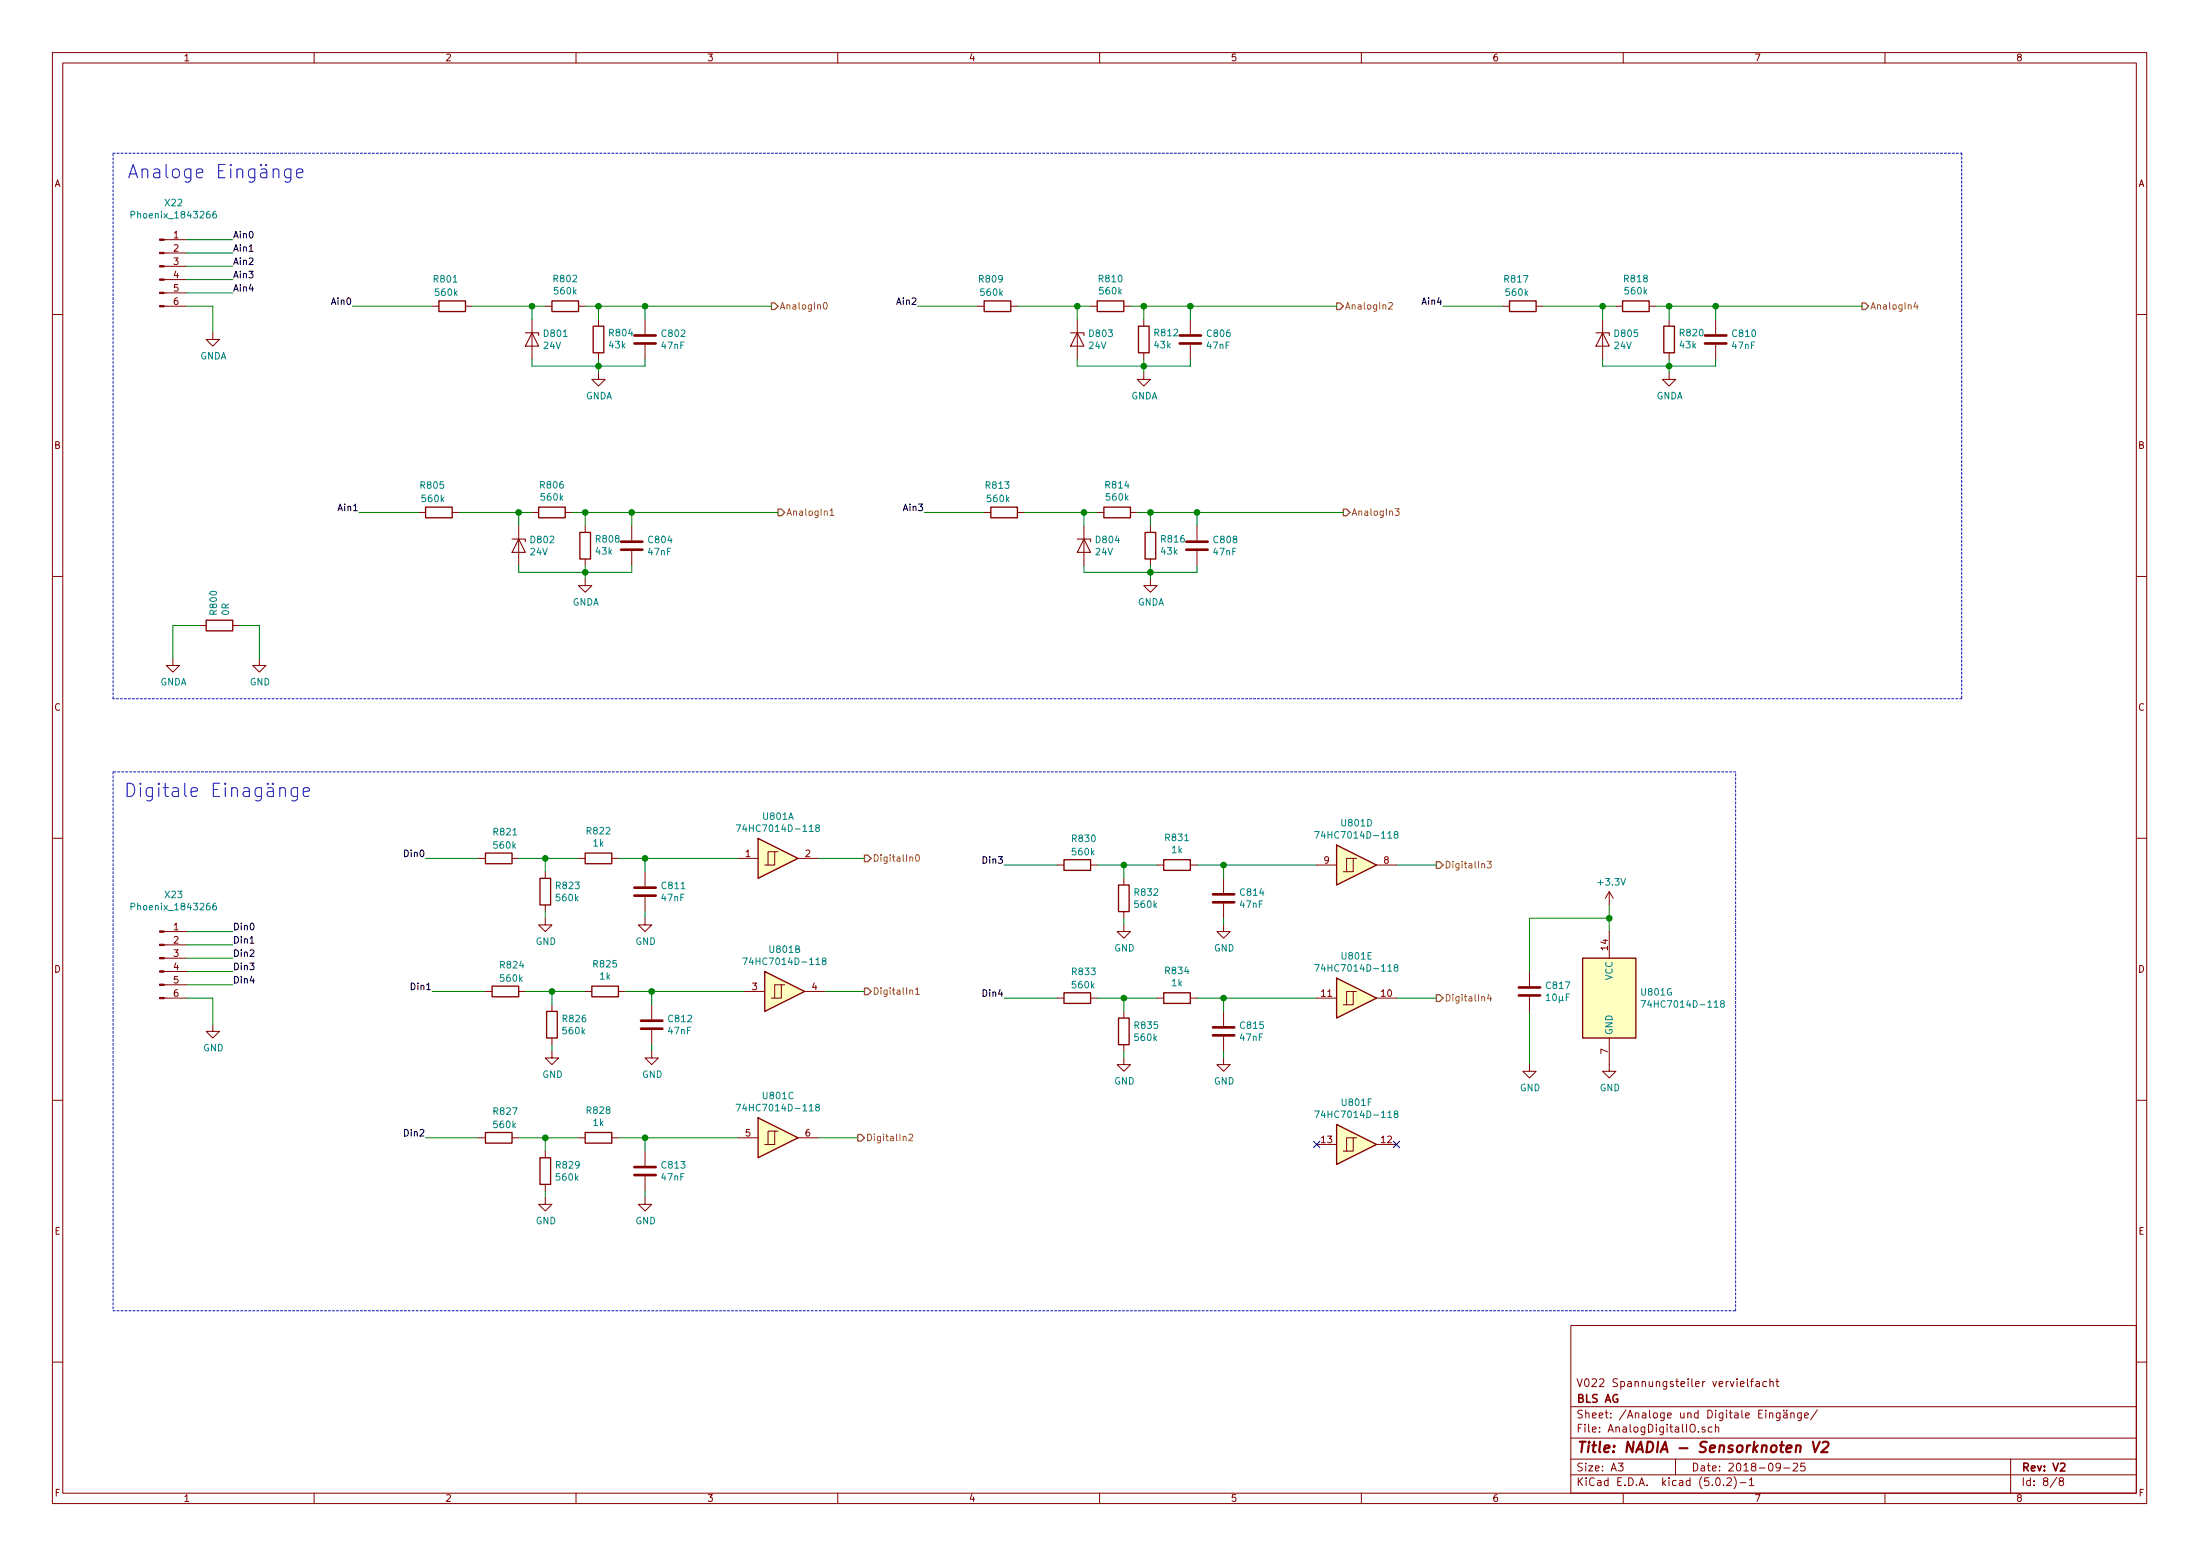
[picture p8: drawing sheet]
<svg xmlns="http://www.w3.org/2000/svg" width="420mm" height="297mm" viewBox="0 0 420 297" stroke-linecap="round" stroke-linejoin="round" font-family="sans-serif">
<g fill="none" stroke="#840000" stroke-width=".19">
<path d="M10 10h400v277h-400zM12 12h396v273.1h-396zM60 10v2M110 10v2M160 10v2M210 10v2M260 10v2M310 10v2M360 10v2M31.3 58.5h4.3M31.3 55.9h4.3M31.3 53.4h4.3"/>
<path d="M31.3 50.8h4.3M31.3 48.3h4.3M31.3 45.8h4.3M82.5 58.5h1.3M88.9 58.5h1.3M104.1 58.5h1.3M110.5 58.5h1.3M186.7 58.5h1.3M193 58.5h1.3M208.3 58.5h1.2M214.6 58.5h1.3M287 58.5h1.3"/>
<path d="M293.4 58.5h1.2M308.6 58.5h1.3M315 58.5h1.2M10 60h2M40.6 63.5v1.3h1.3l-1.3 1.3-1.2-1.3h1.2M101.6 61v7.6M114.3 71.2v1.2h1.3l-1.3 1.3-1.3-1.3h1.3M114.3 61v1.3M114.3 67.3v1.3M123.2 61v2.8M123.2 65.8v2.8M205.7 61v7.6"/>
<path d="M218.4 71.2v1.2h1.3l-1.3 1.3-1.2-1.3h1.2M218.4 61v1.3M218.4 67.3v1.3M227.3 61v2.8M227.3 65.8v2.8M306.1 61v7.6M318.8 71.2v1.2h1.2l-1.2 1.3-1.3-1.3h1.3M318.8 61v1.3M318.8 67.3v1.3M327.7 61v2.8M327.7 65.8v2.8M408 60h2"/>
<path d="M80 97.8h1.3M86.4 97.8h1.2M101.6 97.8h1.3M107.9 97.8h1.3M188 97.8h1.2M194.3 97.8h1.3M209.5 97.8h1.3M215.9 97.8h1.3M10 110h2M38.1 119.4h1.3M44.4 119.4h1.3M99.1 100.4v7.6"/>
<path d="M111.8 110.5v1.3h1.2l-1.2 1.3-1.3-1.3h1.3M111.8 100.4v1.2M111.8 106.7v1.3M120.6 100.4v2.8M120.6 105.2v2.8M207 100.4v7.6M219.7 110.5v1.3h1.3l-1.3 1.3-1.3-1.3h1.3M219.7 100.4v1.2M219.7 106.7v1.3M228.6 100.4v2.8M228.6 105.2v2.8M408 110h2"/>
<path d="M33 125.8v1.2h1.3l-1.3 1.3-1.3-1.3h1.3M49.5 125.8v1.2h1.3l-1.3 1.3-1.2-1.3h1.2M10 160h2M31.3 177.8h4.3M91.4 163.9h1.3M97.8 163.9h1.3M104.1 175.3v1.3h1.3l-1.3 1.2-1.2-1.2h1.2M104.1 166.4v1.3M104.1 172.8v1.2M110.5 163.9h1.3M116.8 163.9h1.3M123.2 175.3v1.3h1.3l-1.3 1.2-1.3-1.2h1.3"/>
<path d="M123.2 166.4v2.8M123.2 171.2v2.8M141 163.9h3.8M148 162.6h-1.3v2.5M148.6 162.6h-.6v2.5h-2M152.4 163.9h3.8M201.9 165.1h1.3M208.3 165.1h1.2M214.6 176.6v1.2h1.3l-1.3 1.3-1.2-1.3h1.2M214.6 167.7v1.2M214.6 174v1.3M221 165.1h1.2"/>
<path d="M227.3 165.1h1.3M233.7 176.6v1.2h1.2l-1.2 1.3-1.3-1.3h1.3M233.7 167.7v2.8M233.7 172.5v2.8M251.5 165.1h3.8M258.4 163.9h-1.2v2.5M259.1 163.9h-.7v2.5h-1.9M262.9 165.1h3.8M307.3 170.2l-.7 1.3M307.3 170.2v2.6M307.3 177.8v5.1M307.3 170.2l.8 1.3"/>
<path d="M408 160h2M31.3 190.5h4.3M31.3 188h4.3M31.3 185.5h4.3M31.3 182.9h4.3M31.3 180.4h4.3M40.6 195.6v1.3h1.3l-1.3 1.3-1.2-1.3h1.2M92.7 189.3h1.3M99.1 189.3h1.2M105.4 191.8v1.3M105.4 198.2v1.2M111.8 189.3h1.2"/>
<path d="M118.1 189.3h1.3M124.5 191.8v2.8M124.5 196.6v2.8M142.2 189.3h3.8M149.2 188h-1.2v2.5M149.9 188h-.7v2.5h-1.9M153.7 189.3h3.8M201.9 190.5h1.3M208.3 190.5h1.2M214.6 193.1v1.2M214.6 199.4v1.3M221 190.5h1.2"/>
<path d="M227.3 190.5h1.3M233.7 193.1v2.8M233.7 197.9v2.8M251.5 190.5h3.8M258.4 189.3h-1.2v2.5M259.1 189.3h-.7v2.5h-1.9M262.9 190.5h3.8M292.1 185.5v2.8M292.1 190.3v2.8M307.3 198.2v6.3h1.3l-1.3 1.3-1.2-1.3h1.2M10 210h2M91.4 217.2h1.3"/>
<path d="M97.8 217.2h1.3M104.1 219.7v1.3M105.4 200.7v1.3h1.3l-1.3 1.2-1.3-1.2h1.3M110.5 217.2h1.3M116.8 217.2h1.3M123.2 219.7v2.8M124.5 200.7v1.3h1.2l-1.2 1.2-1.3-1.2h1.3M141 217.2h3.8M148 215.9h-1.3v2.6M148.6 215.9h-.6v2.6h-2M152.4 217.2h3.8M214.6 202v1.2h1.3l-1.3 1.3-1.2-1.3h1.2"/>
<path d="M233.7 202v1.2h1.2l-1.2 1.3-1.3-1.3h1.3M251.5 218.5h3.8M258.4 217.2h-1.2v2.5M259.1 217.2h-.7v2.5h-1.9M262.9 218.5h3.8M292.1 203.2v1.3h1.3l-1.3 1.3-1.3-1.3h1.3M408 210h2M104.1 228.6v1.3h1.3l-1.3 1.3-1.2-1.3h1.2M104.1 226.1v1.3M123.2 228.6v1.3h1.3l-1.3 1.3-1.3-1.3h1.3M123.2 224.6v2.8M300 253h108v32.1h-108z"/>
<path d="M10 260h2M300 278.5h108M300 274.5h108M300 268.5h108M309 279.3h1l-.5 .6 .4 .1v.7l-.2 .1-.7-.1M320 278.5v3M324.4 273.3v.1M325.6 272.5l-.4-.1-.2 .2 .1 .2 .5 .2v.3h-.6M326.9 272.5l-.4-.1-.3 .3 .1 .6 .2 .1 .4-.1M327.6 272.5l.2-.1 .4 .1v.9M327.6 271.9v1.5M333.7 263.2v1.3l.3 .2"/>
<path d="M334.3 263.7h.6M334.9 263.2l-.4 .2v1.3M335.4 263.8h.5l.1 .9M336 264.1h-.5l-.2 .2 .2 .4 .5-.1M337.4 263.8l-.4-.1-.3 .3v.6l.3 .1 .4-.1M337.9 269.8l.3-.1 .3 .1 .1 .9M338 263.8l.2-.1 .4 .1 .1 .9M338 263.2v1.5M339.2 263.7h.5M339.4 263.2v1.3l.3 .2M340 269.7v1.2l-.4 .3-.3-.1M340 269.8l-.5-.1-.3 .3 .1 .6 .2 .1 .5-.1"/>
<path d="M340 279.9l-.2 .3h-.5l-.1-.3 .1-.5 .5-.1 .2 .2a1.19 1.19 0 0 1-.2 1.2l-.5 .1M340.7 269.8h.5l.1 .9M340.7 269.2v.2M341.2 269.2v.2M341.3 270.1h-.5a.29 .29 0 0 0-.2 .3 .29 .29 0 0 0 .2 .3l.5-.1M342 269.8l.2-.1 .4 .1v.9M342 269.7v1M342.5 279.5l.5-.2 .3 .2v.2l-.9 1.1h.9M344 269.7v1.2l-.3 .3-.3-.1M344 269.8l-.4-.1-.3 .3 .1 .6h.6M344.7 270.2l.7-.1-.1-.3-.4-.1-.2 .2v.7h.6M344.7 279.3h-.7l-.1 .7 .2-.1h.5l.2 .3-.1 .5-.3 .1-.5-.1"/>
<path d="M347.1 269.1l-1.3 2M384 278.5v6.6M408 260h2M60 285.1v1.9M110 285.1v1.9M160 285.1v1.9M210 285.1v1.9M260 285.1v1.9M300 281.5h108M310 285.1v1.9M327.8 282.3l.2-.2a.86 .86 0 0 1 .2 1.5 .79 .79 0 0 1-.4-1.3zM329.2 283.5v.1"/>
<path d="M329.8 282.3l.6-.2 .2 .2 .1 .2-1 1.1h1M331.2 281.9a1.71 1.71 0 0 1 0 2.3M332.3 283h1.2M334.1 282.5l.4-.4v1.5M334.1 283.6h.8M340.7 280.2h1.1M360 285.1v1.9M392.8 282l-1.3 2M393.5 282.7l-.3-.3 .3-.3h.3l.3 .3-.1 .2-.6 .2-.2 .2 .1 .5 .2 .1h.3l.3-.3v-.3l-.3-.3"/>
</g>
<path d="M393.5 279.5l.6-.2 .2 .2 .1 .2-1 1.1h1" fill="none" stroke="#840000" stroke-width=".3"/>
<path d="M343.1 276.1l.3-.2 .4 .1v1.2M346.2 275.2l.4 2 .9-2M348.1 275.4l.3-.2h.5l.2 .2 .1 .4-.1 .3-1.3 1.1h1.2" fill="none" stroke="#840000" stroke-width=".41"/>
<g fill="#840000" stroke="#840000" stroke-width=".19">
<path d="M30.5 58.3h.8v.3h-.8z"/>
<path d="M30.5 55.8h.8v.2h-.8z"/>
<path d="M30.5 53.2h.8v.3h-.8z"/>
<path d="M30.5 50.7h.8v.3h-.8z"/>
<path d="M30.5 48.2h.8v.2h-.8z"/>
<path d="M30.5 45.6h.8v.3h-.8z"/>
<path d="M30.5 190.4h.8v.3h-.8z"/>
<path d="M30.5 187.9h.8v.2h-.8z"/>
<path d="M30.5 185.3h.8v.3h-.8z"/>
<path d="M30.5 182.8h.8v.2h-.8z"/>
<path d="M30.5 180.2h.8v.3h-.8z"/>
<path d="M30.5 177.7h.8v.3h-.8z"/>
</g>
<g fill="none" stroke="#008484" stroke-width=".19">
<path d="M25 41h.6l.2-.2-.1-.3-.7-.2v1.3M41.2 40.3l-.3 .1a.87 .87 0 0 0 0 1.2l.4-.1v-.5l-.4-.2-.3 .3M140.6 157.5h.9l-.6 1.2M156 158l-.2-.1v-.3l.2-.1h.4v.4l-.5 .2-.1 .2v.2l.2 .2h.4l.1-.2-.1-.4-.1-.1M251.1 158.7h.8l-.5 1.3M266.5 159.3l-.2-.1v-.3l.2-.2 .4 .1v.4l-.5 .1-.1 .2v.3l.2 .2h.4l.1-.2-.1-.4-.1-.1M25 173.1l.6-.1 .2-.1-.1-.3-.7-.2v1.3M41.2 172.4l-.3 .1a.87 .87 0 0 0 0 1.2l.4-.1v-.6l-.4-.1-.3 .3M141.9 182.9h.8l-.5 1.2M157.3 183.4l-.2-.1v-.3l.2-.1h.4v.4l-.5 .2-.2 .2v.2l.3 .2h.4l.1-.2-.1-.4-.2-.1M251.1 184.1h.8l-.5 1.3M266.5 184.7l-.2-.1v-.3l.2-.2 .4 .1v.4l-.5 .1-.1 .2v.3l.2 .2h.4l.1-.2-.1-.4-.1-.1"/>
<path d="M313.4 191h.9l-.6 1.3M328.8 191.6l-.1-.1v-.4l.1-.1 .4 .1 .1 .4-.6 .1-.1 .2v.3l.2 .2 .4-.1 .1-.1v-.4l-.2-.1M140.6 210.8h.9l-.6 1.3M156 211.4l-.2-.2v-.3l.2-.1 .4 .1v.3l-.5 .2-.1 .2v.2l.2 .3 .4-.1 .1-.2-.1-.3-.1-.1M251.1 212.1h.8l-.5 1.2M266.5 212.6l-.2-.1v-.3l.2-.1 .4 .1v.3l-.5 .2-.1 .2v.2l.2 .2h.4l.1-.2-.1-.4-.1-.1"/>
</g>
<g fill="none" stroke="#008400" stroke-width=".19">
<path d="M35.6 58.5h5v5M35.6 45.8h8.8M35.6 48.3h8.8M35.6 50.8h8.8M35.6 53.4h8.8M35.6 55.9h8.8M67.3 58.5h15.2M90.2 58.5h13.9M101.6 58.5v2.5M111.8 58.5h35.5M114.3 58.5v2.5M123.2 58.5v2.5"/>
<path d="M175.3 58.5h11.4M194.3 58.5h14M205.7 58.5v2.5M215.9 58.5h39.4M218.4 58.5v2.5M227.3 58.5v2.5M275.6 58.5h11.4M294.6 58.5h14M306.1 58.5v2.5M316.2 58.5h39.4M318.8 58.5v2.5M327.7 58.5v2.5"/>
<path d="M101.6 68.6v1.3h21.6v-1.3M114.3 68.6v2.6M205.7 68.6v1.3h21.6v-1.3M218.4 68.6v2.6M306.1 68.6v1.3h21.6v-1.3M318.8 68.6v2.6M68.6 97.8h11.4M87.6 97.8h14M99.1 97.8v2.6M109.2 97.8h39.4M111.8 97.8v2.6M120.6 97.8v2.6"/>
<path d="M176.5 97.8h11.5M195.6 97.8h13.9M207 97.8v2.6M217.2 97.8h39.3M219.7 97.8v2.6M228.6 97.8v2.6M38.1 119.4h-5.1v6.4M45.7 119.4h3.8v6.4M99.1 108v1.3h21.5v-1.3M111.8 108v2.5M207 108v1.3h21.6v-1.3M219.7 108v2.5"/>
<path d="M35.6 177.8h8.8M81.3 163.9h10.1M99.1 163.9h11.4M104.1 163.9v2.5M104.1 174v1.3M118.1 163.9h22.9M123.2 163.9v2.5M123.2 174v1.3M156.2 163.9h8.9M191.8 165.1h10.1M209.5 165.1h11.5M214.6 165.1v2.6"/>
<path d="M214.6 175.3v1.3M228.6 165.1h22.9M233.7 165.1v2.6M233.7 175.3v1.3M266.7 165.1h7.6M307.3 175.3h-15.2v10.2M307.3 172.8v5M35.6 190.5h5v5.1M35.6 188h8.8M35.6 185.5h8.8M35.6 182.9h8.8M35.6 180.4h8.8"/>
<path d="M82.5 189.3h10.2M100.3 189.3h11.5M105.4 189.3v2.5M105.4 199.4v1.3M119.4 189.3h22.8M124.5 189.3v2.5M124.5 199.4v1.3M157.5 189.3h7.6M191.8 190.5h10.1M209.5 190.5h11.5M214.6 190.5v2.6M228.6 190.5h22.9"/>
<path d="M233.7 190.5v2.6M266.7 190.5h7.6M292.1 193.1v10.1M81.3 217.2h10.1M99.1 217.2h11.4M104.1 217.2v2.5M118.1 217.2h22.9M123.2 217.2v2.5M156.2 217.2h7.6M214.6 200.7v1.3M233.7 200.7v1.3M104.1 227.4v1.2"/>
<path d="M123.2 227.4v1.2"/>
</g>
<path d="M47.6 48h.7M47.8 180h.7" fill="none" stroke="#000" stroke-width=".19"/>
<path d="M21.6 29.2h353M374.6 29.2v104.2M21.6 133.4v-104.2M374.6 133.4h-353M21.6 147.4v102.8M331.5 147.4h-309.9M21.6 250.2h309.9M331.5 250.2v-102.8" fill="none" stroke="#0000c2" stroke-width=".19" stroke-dasharray=".4 .4"/>
<path d="M24.6 33.9l.8-2.5 .9 2.5M24.8 33.2h1.2M56.6 33.1l1.2-.2-.1-.5-.7-.2-.4 .4v1l.2 .2 .2 .1 .7-.1M24.3 149.5a1.34 1.34 0 0 1 1.4 .8 1.34 1.34 0 0 1-.5 1.6l-.9 .2zM26.8 149.5l-.1 .1 .1 .1 .1-.1-.1-.1v.2M26.8 150.4v1.7M57.9 151.2l1.2-.2-.1-.5-.7-.1-.4 .3v1l.1 .2 .3 .2 .7-.2" fill="none" stroke="#0000c2" stroke-width=".19"/>
<g fill="none" stroke="#848400" stroke-width=".19">
<path d="M157.4 57.9l.2-.2a.67 .67 0 0 1 .4 .7 .67 .67 0 0 1-.4 .6l-.3-.5zM265.2 57.9l.5-.2 .2 .4-.7 .9h.7M365.8 57.7l-.3 .9h.8M366.1 58.2v.8M158.5 97.5l.4-.4v1.3M158.5 98.4h.8M266.4 97.1h.8l-.4 .5 .3 .1 .1 .5-.2 .2-.6-.1M175 163.3l.2-.1a.67 .67 0 0 1 .4 .6 .67 .67 0 0 1-.4 .6l-.3-.5zM284 164.4h.8l-.4 .5 .3 .1 .1 .5-.2 .2-.6-.1M173.8 189.1l.1-.1h.3l.1 .8M174.9 188.9l.3-.3v1.2M174.9 189.8h.7"/>
<path d="M284.4 189.8l-.3 .9h.8M284.7 190.3v.8M173.6 216.6l.5-.1 .2 .4-.8 .9h.8"/>
</g>
<path d="M147.3 57.8h.7l.6 .7-.6 .6h-.7zM255.3 57.8h.6l.6 .7-.6 .6h-.6zM355.6 57.8h.6l.7 .7-.7 .6h-.6zM148.6 97.2h.6l.7 .6-.7 .7h-.6zM256.5 97.2h.7l.6 .6-.6 .7h-.7zM165.1 163.2h.6l.7 .7-.7 .6h-.6zM274.3 164.5h.7l.6 .6-.6 .7h-.7zM165.1 188.6h.6l.7 .7-.7 .6h-.6zM274.3 189.9h.7l.6 .6-.6 .7h-.7zM163.8 216.6h.7l.6 .6-.6 .6h-.7z" fill="none" stroke="#848400" stroke-width=".25"/>
<g fill="none" stroke="#840000" stroke-width=".25">
<path d="M83.8 57.4h5.1v2.1h-5.1zM105.4 57.4h5.1v2.1h-5.1zM188 57.4h5v2.1h-5zM209.5 57.4h5.1v2.1h-5.1zM288.3 57.4h5.1v2.1h-5.1zM309.9 57.4h5.1v2.1h-5.1zM113.3 62.3h2v5h-2zM217.4 62.3h2.1v5h-2.1zM317.8 62.3h2v5h-2zM81.3 96.8h5.1v2h-5.1zM102.9 96.8h5v2h-5zM189.2 96.8h5.1v2h-5.1z"/>
<path d="M210.8 96.8h5.1v2h-5.1zM39.4 118.4h5v2h-5zM110.7 101.6h2.1v5.1h-2.1zM218.7 101.6h2v5.1h-2zM92.7 162.9h5.1v2h-5.1zM103.1 167.7h2.1v5.1h-2.1zM111.8 162.9h5v2h-5zM144.8 160.1l7.6 3.8-7.6 3.8zM203.2 164.1h5.1v2.1h-5.1zM213.6 168.9h2v5.1h-2zM222.2 164.1h5.1v2.1h-5.1zM255.3 161.3l7.6 3.8-7.6 3.8z"/>
<path d="M94 188.3h5.1v2h-5.1zM104.4 193.1h2v5.1h-2zM113 188.3h5.1v2h-5.1zM146 185.5l7.7 3.8-7.7 3.8zM203.2 189.5h5.1v2.1h-5.1zM213.6 194.3h2v5.1h-2zM222.2 189.5h5.1v2.1h-5.1zM255.3 186.7l7.6 3.8-7.6 3.8zM302.3 182.9h10.1v15.3h-10.1zM92.7 216.2h5.1v2h-5.1zM111.8 216.2h5v2h-5zM144.8 213.4l7.6 3.8-7.6 3.8z"/>
<path d="M255.3 214.7l7.6 3.8-7.6 3.8zM103.1 221h2.1v5.1h-2.1z"/>
</g>
<path d="M100.3 63.5h2.6v.5M101.6 63.5l1.3 2.6h-2.6zM204.5 63.5h2.5v.5M205.7 63.5l1.3 2.6h-2.5zM304.8 63.5h2.5v.5M306.1 63.5l1.2 2.6h-2.5zM97.8 102.9h2.5v.5M99.1 102.9l1.2 2.5h-2.5zM205.7 102.9h2.6v.5M207 102.9l1.3 2.5h-2.6z" fill="none" stroke="#840000" stroke-width=".2"/>
<g fill="#008400" stroke="#008400" stroke-width=".25">
<circle cx="101.6" cy="58.5" r=".51"/>
<circle cx="123.2" cy="58.5" r=".51"/>
<circle cx="114.3" cy="69.9" r=".51"/>
<circle cx="114.3" cy="58.5" r=".51"/>
<circle cx="99.1" cy="97.8" r=".51"/>
<circle cx="120.7" cy="97.8" r=".51"/>
<circle cx="111.8" cy="109.3" r=".51"/>
<circle cx="111.8" cy="97.8" r=".51"/>
<circle cx="205.7" cy="58.5" r=".51"/>
<circle cx="227.3" cy="58.5" r=".51"/>
<circle cx="218.4" cy="69.9" r=".51"/>
<circle cx="218.4" cy="58.5" r=".51"/>
<circle cx="207" cy="97.8" r=".51"/>
<circle cx="228.6" cy="97.8" r=".51"/>
<circle cx="219.7" cy="109.3" r=".51"/>
<circle cx="219.7" cy="97.8" r=".51"/>
<circle cx="306.1" cy="58.5" r=".51"/>
<circle cx="327.7" cy="58.5" r=".51"/>
<circle cx="318.8" cy="69.9" r=".51"/>
<circle cx="318.8" cy="58.5" r=".51"/>
<circle cx="214.6" cy="190.5" r=".51"/>
<circle cx="233.7" cy="190.5" r=".51"/>
<circle cx="214.6" cy="165.1" r=".51"/>
<circle cx="233.7" cy="165.1" r=".51"/>
<circle cx="104.1" cy="217.2" r=".51"/>
<circle cx="123.2" cy="217.2" r=".51"/>
<circle cx="105.4" cy="189.3" r=".51"/>
<circle cx="124.5" cy="189.3" r=".51"/>
<circle cx="104.1" cy="163.9" r=".51"/>
<circle cx="123.2" cy="163.9" r=".51"/>
<circle cx="307.3" cy="175.3" r=".51"/>
</g>
<g fill="none" stroke="#840000" stroke-width=".51">
<path d="M121.2 65.6h4M121.2 64h4M225.3 65.6h4.1M225.3 64h4.1M325.6 65.6h4.1M325.6 64h4.1M118.6 104.9h4.1M118.6 103.4h4.1M226.6 104.9h4M226.6 103.4h4M121.2 171h4M121.2 169.5h4"/>
<path d="M231.6 172.2h4.1M231.6 170.7h4.1M122.4 196.4h4.1M122.4 194.9h4.1M231.6 197.6h4.1M231.6 196.1h4.1M290.1 190h4M290.1 188.5h4M121.2 224.3h4M121.2 222.8h4"/>
</g>
<g fill="#ffffc2" stroke="#ffffc2" stroke-width=".19">
<path d="M255.3 214.7l7.6 3.8-7.6 3.8z"/>
<path d="M255.3 186.7l7.6 3.8-7.6 3.8z"/>
<path d="M255.3 161.3l7.6 3.8-7.6 3.8z"/>
<path d="M144.8 213.4l7.6 3.8-7.6 3.8z"/>
<path d="M146 185.5l7.7 3.8-7.7 3.8z"/>
<path d="M302.3 182.9h10.1v15.3h-10.1z"/>
<path d="M144.8 160.1l7.6 3.8-7.6 3.8z"/>
</g>
<path d="M250.9 217.9l1.2 1.2M252.1 217.9l-1.2 1.2M266.1 217.9l1.2 1.2M267.3 217.9l-1.2 1.2" fill="none" stroke="#000084" stroke-width=".19"/>
<g font-size="3.5" fill="#0000c2">
<text x="27.6" y="34.1">Analoge Eingänge</text>
<text x="28" y="152.2">Digitale Einagänge</text>
</g>
<text font-size="2.8" fill="#840000" x="301" y="277.3">Title: NADIA - Sensorknoten V2</text>
<g font-size="2.1" fill="#840000">
<text x="301" y="267.8">BLS AG</text>
<text x="301" y="264.8">V022 Spannungsteiler vervielfacht</text>
<text x="301" y="273.5">File: AnalogDigitalIO.sch</text>
<text x="301" y="270.8">Sheet: /Analoge und Digitale Eingänge/</text>
<text x="301" y="280.9">Size: A3</text>
<text x="323" y="280.9">Date: 2018-09-25</text>
<text x="386" y="280.9">Rev: V2</text>
<text x="301" y="283.7">KiCad E.D.A. kicad (5.0.2)-1</text>
<text x="386" y="283.7">Id: 8/8</text>
</g>
<g font-size="1.8" fill="#840000">
<text x="35" y="11.7">1</text>
<text x="85" y="11.7">2</text>
<text x="135" y="11.7">3</text>
<text x="185" y="11.7">4</text>
<text x="235" y="11.7">5</text>
<text x="285" y="11.7">6</text>
<text x="335" y="11.7">7</text>
<text x="385" y="11.7">8</text>
<text x="10.4" y="35.7">A</text>
<text x="408.4" y="35.7">A</text>
<text x="33.2" y="45.5">1</text>
<text x="33.2" y="48">2</text>
<text x="33.2" y="50.6">3</text>
<text x="33.2" y="53.1">4</text>
<text x="33.2" y="55.7">5</text>
<text x="33.2" y="58.2">6</text>
<text x="10.4" y="85.7">B</text>
<text x="408.4" y="85.7">B</text>
<text x="10.4" y="135.7">C</text>
<text x="408.4" y="135.7">C</text>
<text x="142.4" y="163.6">1</text>
<text x="153.8" y="163.6">2</text>
<text x="252.9" y="164.9">9</text>
<text x="264.3" y="164.9">8</text>
<text x="33.2" y="177.6">1</text>
<text x="10.4" y="185.7">D</text>
<text x="33.2" y="180.1">2</text>
<text x="33.2" y="182.7">3</text>
<text x="33.2" y="185.2">4</text>
<text x="307.1" y="181.3" transform="rotate(-90 307.1 181.3)">14</text>
<text x="408.4" y="185.7">D</text>
<text x="33.2" y="187.7">5</text>
<text x="33.2" y="190.3">6</text>
<text x="143.7" y="189">3</text>
<text x="155.1" y="189">4</text>
<text x="252.4" y="190.3">11</text>
<text x="263.8" y="190.3">10</text>
<text x="307.1" y="201.2" transform="rotate(-90 307.1 201.2)">7</text>
<text x="142.4" y="217">5</text>
<text x="153.8" y="217">6</text>
<text x="252.4" y="218.2">13</text>
<text x="263.8" y="218.2">12</text>
<text x="10.4" y="235.7">E</text>
<text x="408.4" y="235.7">E</text>
<text x="10.5" y="285.7">F</text>
<text x="35" y="286.7">1</text>
<text x="85" y="286.7">2</text>
<text x="135" y="286.7">3</text>
<text x="185" y="286.7">4</text>
<text x="235" y="286.7">5</text>
<text x="285" y="286.7">6</text>
<text x="335" y="286.7">7</text>
<text x="385" y="286.7">8</text>
<text x="408.5" y="285.7">F</text>
</g>
<g font-size="1.8" fill="#008484">
<text x="25.8" y="41.7">Phoenix_1843266</text>
<text x="31.6" y="39.4">X22</text>
<text x="83" y="53.9">R801</text>
<text x="105.8" y="53.9">R802</text>
<text x="187.1" y="53.9">R809</text>
<text x="210" y="53.9">R810</text>
<text x="287.5" y="53.9">R817</text>
<text x="310.3" y="53.9">R818</text>
<text x="83.3" y="56.5">560k</text>
<text x="106" y="56.2">560k</text>
<text x="187.4" y="56.5">560k</text>
<text x="210.1" y="56.2">560k</text>
<text x="287.7" y="56.5">560k</text>
<text x="310.5" y="56.2">560k</text>
<text x="104" y="64.3">D801</text>
<text x="116.5" y="64.2">R804</text>
<text x="126.5" y="64.3">C802</text>
<text x="208.2" y="64.3">D803</text>
<text x="220.6" y="64.2">R812</text>
<text x="230.7" y="64.3">C806</text>
<text x="308.5" y="64.3">D805</text>
<text x="321" y="64.2">R820</text>
<text x="331" y="64.3">C810</text>
<text x="38.2" y="68.6">GNDA</text>
<text x="103.9" y="66.6">24V</text>
<text x="116.4" y="66.5">43k</text>
<text x="126.4" y="66.6">47nF</text>
<text x="208" y="66.6">24V</text>
<text x="220.5" y="66.5">43k</text>
<text x="230.6" y="66.6">47nF</text>
<text x="308.3" y="66.6">24V</text>
<text x="320.9" y="66.5">43k</text>
<text x="330.9" y="66.6">47nF</text>
<text x="111.8" y="76.2">GNDA</text>
<text x="216" y="76.2">GNDA</text>
<text x="316.3" y="76.2">GNDA</text>
<text x="80.4" y="93.3">R805</text>
<text x="80.7" y="95.8">560k</text>
<text x="103.3" y="93.3">R806</text>
<text x="103.5" y="95.6">560k</text>
<text x="188.4" y="93.3">R813</text>
<text x="188.7" y="95.8">560k</text>
<text x="211.3" y="93.3">R814</text>
<text x="211.4" y="95.6">560k</text>
<text x="101.3" y="106">24V</text>
<text x="101.5" y="103.7">D802</text>
<text x="113.9" y="105.9">43k</text>
<text x="113.9" y="103.6">R808</text>
<text x="123.9" y="106">47nF</text>
<text x="124" y="103.7">C804</text>
<text x="209.3" y="106">24V</text>
<text x="209.4" y="103.7">D804</text>
<text x="221.8" y="105.9">43k</text>
<text x="221.9" y="103.6">R816</text>
<text x="231.9" y="106">47nF</text>
<text x="231.9" y="103.7">C808</text>
<text x="41.4" y="117.2" transform="rotate(-90 41.4 117.2)">R800</text>
<text x="43.7" y="117.4" transform="rotate(-90 43.7 117.4)">0R</text>
<text x="109.3" y="115.6">GNDA</text>
<text x="217.2" y="115.6">GNDA</text>
<text x="30.6" y="130.8">GNDA</text>
<text x="47.7" y="130.8">GND</text>
<text x="94.4" y="159.5">R821</text>
<text x="112.2" y="159.3">R822</text>
<text x="113.3" y="161.6">1k</text>
<text x="142" y="158.8">74HC7014D-118</text>
<text x="145.8" y="156.5">U801A</text>
<text x="204.9" y="160.7">R830</text>
<text x="222.7" y="160.6">R831</text>
<text x="252.5" y="160.1">74HC7014D-118</text>
<text x="256.3" y="157.8">U801D</text>
<text x="94.4" y="162">560k</text>
<text x="204.9" y="163.3">560k</text>
<text x="223.8" y="162.9">1k</text>
<text x="25.8" y="173.8">Phoenix_1843266</text>
<text x="31.6" y="171.5">X23</text>
<text x="106.3" y="169.7">R823</text>
<text x="106.3" y="172">560k</text>
<text x="126.4" y="172">47nF</text>
<text x="126.5" y="169.7">C811</text>
<text x="216.8" y="171">R832</text>
<text x="216.8" y="173.3">560k</text>
<text x="236.9" y="173.3">47nF</text>
<text x="237" y="171">C814</text>
<text x="305.4" y="169">+3.3V</text>
<text x="95.7" y="184.9">R824</text>
<text x="102.3" y="180.4">GND</text>
<text x="113.5" y="184.7">R825</text>
<text x="121.4" y="180.4">GND</text>
<text x="143.2" y="184.2">74HC7014D-118</text>
<text x="147.1" y="181.9">U801B</text>
<text x="212.8" y="181.6">GND</text>
<text x="222.7" y="186">R834</text>
<text x="231.9" y="181.6">GND</text>
<text x="252.5" y="185.5">74HC7014D-118</text>
<text x="256.4" y="183.2">U801E</text>
<text x="95.7" y="187.4">560k</text>
<text x="114.6" y="187">1k</text>
<text x="204.9" y="186.1">R833</text>
<text x="204.9" y="188.7">560k</text>
<text x="223.8" y="188.3">1k</text>
<text x="295.4" y="188.8">C817</text>
<text x="295.5" y="191.1">10µF</text>
<text x="308" y="187.2" transform="rotate(-90 308 187.2)">VCC</text>
<text x="313.6" y="190.1">U801G</text>
<text x="107.6" y="195.1">R826</text>
<text x="107.6" y="197.4">560k</text>
<text x="127.7" y="197.4">47nF</text>
<text x="127.8" y="195.1">C812</text>
<text x="216.8" y="196.4">R835</text>
<text x="237" y="196.4">C815</text>
<text x="308" y="197.6" transform="rotate(-90 308 197.6)">GND</text>
<text x="314.8" y="192.4">74HC7014D-118</text>
<text x="38.8" y="200.7">GND</text>
<text x="216.8" y="198.7">560k</text>
<text x="236.9" y="198.7">47nF</text>
<text x="103.6" y="205.8">GND</text>
<text x="122.6" y="205.8">GND</text>
<text x="145.8" y="209.8">U801C</text>
<text x="212.8" y="207">GND</text>
<text x="231.9" y="207">GND</text>
<text x="290.3" y="208.3">GND</text>
<text x="305.5" y="208.3">GND</text>
<text x="94.4" y="212.8">R827</text>
<text x="94.4" y="215.4">560k</text>
<text x="112.2" y="212.6">R828</text>
<text x="113.3" y="214.9">1k</text>
<text x="142" y="212.2">74HC7014D-118</text>
<text x="252.5" y="213.4">74HC7014D-118</text>
<text x="256.4" y="211.1">U801F</text>
<text x="106.3" y="223.1">R829</text>
<text x="106.3" y="225.4">560k</text>
<text x="126.4" y="225.4">47nF</text>
<text x="126.5" y="223.1">C813</text>
<text x="102.3" y="233.7">GND</text>
<text x="121.4" y="233.7">GND</text>
</g>
<g font-size="1.8">
<text x="44.4" y="45.5">Ain0</text>
<text x="44.4" y="50.6">Ain2</text>
<text x="44.4" y="53.1">Ain3</text>
<text x="44.4" y="48">Ain1</text>
<text x="44.4" y="55.7">Ain4</text>
<text x="63.5" y="58.2">Ain0</text>
<text x="171.4" y="58.2">Ain2</text>
<text x="271.8" y="58.2">Ain4</text>
<text x="64.7" y="97.6">Ain1</text>
<text x="172.7" y="97.6">Ain3</text>
<text x="77.4" y="163.6">Din0</text>
<text x="187.9" y="164.9">Din3</text>
<text x="44.4" y="177.6">Din0</text>
<text x="44.4" y="185.2">Din3</text>
<text x="44.4" y="182.7">Din2</text>
<text x="44.4" y="180.1">Din1</text>
<text x="44.4" y="187.7">Din4</text>
<text x="78.7" y="189">Din1</text>
<text x="187.9" y="190.3">Din4</text>
<text x="77.4" y="217">Din2</text>
</g>
<g font-size="1.8" fill="#848400">
<text x="148.8" y="59.1">AnalogIn0</text>
<text x="256.8" y="59.1">AnalogIn2</text>
<text x="357.1" y="59.1">AnalogIn4</text>
<text x="150.1" y="98.5">AnalogIn1</text>
<text x="258.1" y="98.5">AnalogIn3</text>
<text x="166.6" y="164.5">DigitalIn0</text>
<text x="275.8" y="165.8">DigitalIn3</text>
<text x="166.6" y="189.9">DigitalIn1</text>
<text x="275.8" y="191.2">DigitalIn4</text>
<text x="165.4" y="217.8">DigitalIn2</text>
</g>
</svg>
